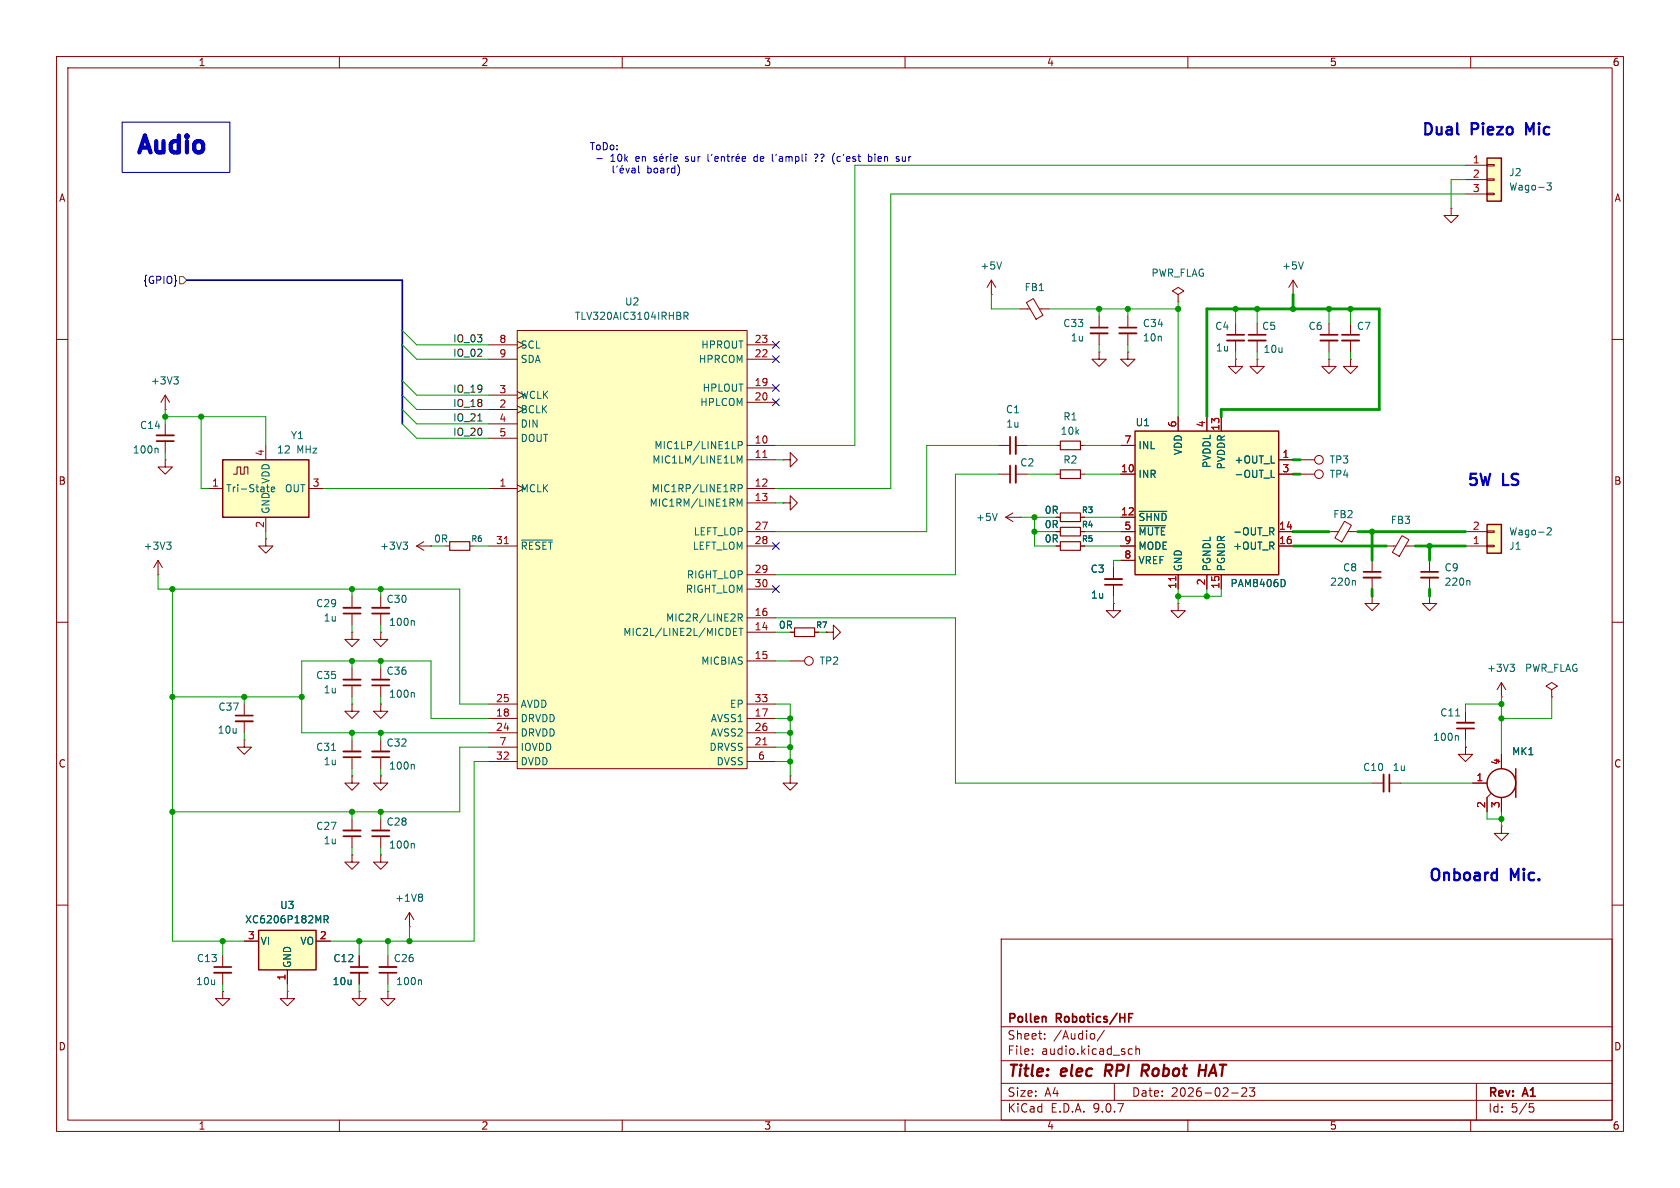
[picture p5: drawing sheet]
<svg xmlns="http://www.w3.org/2000/svg" width="297mm" height="210mm" viewBox="0 0 297 210" stroke-linecap="round" stroke-linejoin="round" font-family="sans-serif">
<g fill="none" stroke="#840000" stroke-width=".18">
<path d="M10 10h277v190h-277zM12 12h273v186h-273zM60 10v2M110 10v2M160 10v2M210 10v2M260 10v2M256.5 36.8v1.3h1.3l-1.3 1.3-1.2-1.3h1.2M256.5 36.8h.1M238.8 57.2v2M10 60h2M238.8 63.5v1.3h1.2l-1.2 1.2-1.3-1.2h1.3"/>
<path d="M238.8 63.5h.1M238.8 60.2v2M285 60h2M10 110h2M285 110h2M67.3 130.8v2M67.3 133.9v2M10 160h2M177 166h108v32h-108zM285 160h2M60 198v2M110 198v2"/>
<path d="M160 198v2M177 194.5h108M177 191.5h108M177 187.5h108M177 181.5h108M182.5 186.3v.1M182.5 185.5v.1M184.7 183.6v.1M184.7 182.8v.1M193.5 182.8v.8M195.2 182.1l-1.2 2M197 191.5v3"/>
<path d="M199.6 186.3h.6M199.6 185.5h.6M200.8 185.5l.2-.1 .4 .1 .1 .9M200.8 184.9v1.5M210 198v2M217.7 193.2h1.2M219.5 192.4l.6-.1 .2 .1 .1 .3-.9 1.1h.9M220.9 192.3h.9l-.5 .6 .4 .1v.7l-.2 .1h-.4l-.2-.1M260 198v2M261 191.5v6.5M270.4 195.1h.7M270.5 195.7h.4l.3 .3-.2 .5-.5 .1"/>
</g>
<path d="M195.6 188.2l-.3 2M202 188.2h.8M202.4 189.3l.5 .9M202.9 189.2l-1 .1M212 189.2h1.1M213.3 188.2l-.3 2" fill="none" stroke="#840000" stroke-width=".4"/>
<path d="M237.2 59.2h3.1M65.8 133.9h3M184.8 179.8l.1 .9M199.6 179.9h.5M199.6 179.2h.7" fill="none" stroke="#840000" stroke-width=".3"/>
<path d="M237.2 60.2h3.1M65.8 132.8h3" fill="none" stroke="#840000" stroke-width=".33"/>
<path d="M73.1 135.1l.1 .2v.7" fill="none" stroke="#006464" stroke-width=".18"/>
<path d="M262.9 27.9h2.5v7.7h-2.5z" fill="#ffffc2"/>
<path d="M262.9 27.9h2.5v7.7h-2.5z" fill="none" stroke="#840000" stroke-width=".25"/>
<g fill="none" stroke="#840000" stroke-width=".18">
<path d="M259.1 29.2h3.8M259.1 31.8h3.8M259.1 34.3h3.8M262.9 29.1h1.3v.2h-1.3zM262.9 31.6h1.3v.3h-1.3zM262.9 34.2h1.3v.2h-1.3zM194.3 55.9v2M194.3 58.9v2.1M199.4 55.9v2M199.4 58.9v2.1M228.6 52.1h.1M228.6 49.5l-.8 1.3"/>
<path d="M228.6 49.5l.8 1.3M228.6 49.5v2.6M176.5 78.7h2.1M179.6 78.7h2M186.7 78.7h.8M191 78.7h.8M194.3 62.2v1.3h1.3l-1.3 1.3-1.3-1.3h1.3M194.3 62.2h.1M199.4 62.2v1.3h1.3l-1.3 1.3-1.3-1.3h1.3M199.4 62.2h.1M186.7 83.8h.8M186.7 91.4h.8"/>
<path d="M186.7 94h.8M186.7 96.5h.8M191 83.8h.8M191 91.4h.8M191 94h.8M191 96.5h.8M196.8 106.7v1.3h1.3l-1.3 1.2-1.2-1.2h1.2M196.8 106.7h.1M196.8 100.3v2.1M196.8 103.4v2M208.3 106.7v1.3h1.2l-1.2 1.2-1.3-1.2h1.3M208.3 106.7h.1"/>
<path d="M67.3 137.2v1.2h1.3l-1.3 1.3-1.3-1.3h1.3M67.3 137.2h.1M62.2 151.1v1.3h1.3l-1.3 1.3-1.2-1.3h1.2M62.2 151.1h.1M62.2 144.8v2M62.2 147.8v2.1M67.3 151.1v1.3h1.3l-1.3 1.3-1.3-1.3h1.3M67.3 151.1h.1M67.3 144.8v2M67.3 147.8v2.1M39.4 175.3v1.2h1.2l-1.2 1.3-1.3-1.3h1.3M39.4 175.3h.1"/>
<path d="M39.4 168.9v2M39.4 172v2M50.8 175.3v1.2h1.3l-1.3 1.3-1.3-1.3h1.3M50.8 175.3h.1"/>
</g>
<path d="M273.5 32.3h.7l-.4 .5 .4 .1v.6l-.2 .1-.5-.1M230.4 46.3l-.4 1.3M73.1 149.1l.1 .2v.6" fill="none" stroke="#006464" stroke-width=".18"/>
<path d="M192.8 57.9h3M197.9 57.9h3M178.6 77.2v3.1M195.3 103.4h3.1M60.7 147.8h3.1M65.8 147.8h3M37.8 170.9h3.1" fill="none" stroke="#840000" stroke-width=".3"/>
<path d="M192.8 58.9h3M197.9 58.9h3M179.6 77.2v3.1M195.3 102.4h3.1M60.7 146.8h3.1M65.8 146.8h3M37.8 172h3.1" fill="none" stroke="#840000" stroke-width=".33"/>
<path d="M187.5 78h3.5v1.5h-3.5zM187.5 83.1h3.5v1.5h-3.5zM187.5 90.7h3.5v1.5h-3.5zM187.5 93.2h3.5v1.5h-3.5zM187.5 95.8h3.5v1.5h-3.5z" fill="none" stroke="#840000" stroke-width=".2"/>
<path d="M45.7 164.5h10.2v7h-10.2z" fill="#ffffc2"/>
<path d="M45.7 164.5h10.2v7h-10.2z" fill="none" stroke="#840000" stroke-width=".25"/>
<g fill="none" stroke="#840000" stroke-width=".18">
<path d="M229.9 83.8h2.5M242.6 105.4v1.3h1.2l-1.2 1.3-1.3-1.3h1.3M242.6 105.4h.1M43.2 166.4h2.5M50.8 171.5v2.5M55.9 166.4h2.5M63.5 168.9v2M63.5 172v2"/>
<circle cx="233.2" cy="83.8" r=".76"/>
</g>
<path d="M57.3 162.5h.6l.1-.2v-.3l-.7-.1v1.2M57.6 162.5l.4 .6" fill="none" stroke="#006464" stroke-width=".18"/>
<path d="M62 170.9h3" fill="none" stroke="#840000" stroke-width=".3"/>
<path d="M62 172h3" fill="none" stroke="#840000" stroke-width=".33"/>
<path d="M39.4 81.3h15.2v10.1h-15.2z" fill="#ffffc2"/>
<path d="M39.4 81.3h15.2v10.1h-15.2z" fill="none" stroke="#840000" stroke-width=".25"/>
<g fill="none" stroke="#840000" stroke-width=".18">
<path d="M175.3 52.1h.1M175.3 49.5l-.8 1.3M175.3 49.5l.7 1.3M175.3 49.5v2.6M180.3 54.6h1.8M181.5 53.5l1.2-.7 1.7 2.9-1.2 .7zM183.8 54.6h1.6M208.3 52.1l1-.7-1-.6-1 .6 1 .7v1.2M208.3 53.3h.1M29.2 72.4h.1M29.2 69.9v2.5M29.2 74.9v2.1"/>
<path d="M29.2 78v2M29.2 69.9l-.8 1.2M29.2 69.9l.8 1.2M47 78.7v2.6M29.2 81.3v1.3h1.3l-1.3 1.2-1.3-1.2h1.3M29.2 81.3h.1M36.8 86.4h2.6M41.3 83.8h.6v-1.2h.6v1.2h.7v-1.2h.6v1.2M47 95.3v1.2h1.3l-1.3 1.3-1.3-1.3h1.3M47 95.3h.1M47 91.4v2.6M54.6 86.4h2.5"/>
<path d="M73.7 96.5l1.2 .8M73.7 96.5h2.5M74.9 95.8l-1.2 .7M78.7 96.5h.8M83.1 96.5h.7M234.9 94h1.7M237.7 92.2l1.2 .7-1.7 2.9-1.2-.7zM238.3 94h1.7M242.6 99.1v2M245.1 96.5h1.7M247.9 94.7l1.2 .7-1.7 2.9-1.2-.7zM248.4 96.5h1.8"/>
<path d="M252.7 99.1v2M67.3 105.4v2M67.3 108.5v2M242.6 102.1v2M252.7 105.4v1.3h1.3l-1.3 1.3-1.2-1.3h1.2M252.7 105.4h.1M252.7 102.1v2M62.2 130.8v2M62.2 133.9v2M67.3 124.5v1.2h1.3l-1.3 1.3-1.3-1.3h1.3M67.3 124.5h.1M72.4 163.8h.1"/>
<path d="M72.4 161.3l-.8 1.3M72.4 161.3l.8 1.3M72.4 161.3v2.5"/>
</g>
<g fill="none" stroke="#006464" stroke-width=".18">
<path d="M177.1 46.3l-.4 1.3M27.8 79.2l.2 .2v.7M30.7 66.6h.8l-.4 .5M31.3 67.1l.2 .2v.3l-.2 .3M47.3 85.7v1.1M48 86.2v.6M48.4 86.1l.2 .3-.6 .1M48.5 86.9h-.1M71.3 95.8h.7l-.4 .5M71.8 96.3l.2 .3v.3l-.2 .2M73.1 109.7l.1 .2v.7M239.4 102.6l.2 .2v.7"/>
<path d="M259.7 102.6l.2 .2v.7M58.6 132.7h.7M74.4 158.1l.3 .2-.3 .3 .3 .2v.3l-.3 .2"/>
</g>
<path d="M27.7 78h3M65.8 108.5h3M241 101.1h3.1M251.2 101.1h3.1M60.7 133.9h3.1" fill="none" stroke="#840000" stroke-width=".3"/>
<path d="M27.7 77h3M65.8 107.4h3M241 102.1h3.1M251.2 102.1h3.1M60.7 132.8h3.1" fill="none" stroke="#840000" stroke-width=".33"/>
<path d="M79.5 95.8h3.6v1.5h-3.6z" fill="none" stroke="#840000" stroke-width=".2"/>
<path d="M262.9 92.7h2.5v5.1h-2.5z" fill="#ffffc2"/>
<path d="M262.9 92.7h2.5v5.1h-2.5z" fill="none" stroke="#840000" stroke-width=".25"/>
<g fill="none" stroke="#840000" stroke-width=".18">
<path d="M218.4 57.2v2M222.2 57.2v2M234.9 57.2v2M218.4 63.5v1.3h1.3l-1.3 1.2-1.2-1.2h1.2M218.4 63.5h.1M218.4 60.2v2M222.2 63.5v1.3h1.3l-1.3 1.2-1.2-1.2h1.2M222.2 63.5h.1M222.2 60.2v2M234.9 63.5v1.3h1.3l-1.3 1.2-1.2-1.2h1.2M234.9 63.5h.1M234.9 60.2v2"/>
<path d="M138.4 88.9h1.3v-1.3l1.3 1.3-1.3 1.3v-1.3M138.4 88.9h.1M259.1 96.5h3.8M259.1 94h3.8M262.9 96.4h1.3v.2h-1.3zM262.9 93.9h1.3v.2h-1.3zM62.2 105.4v2M62.2 108.5v2M67.3 111.8v1.2h1.3l-1.3 1.3-1.3-1.3h1.3M67.3 111.8h.1M67.3 118.1v2M139.7 111.8h.8"/>
<path d="M144 111.8h.8M67.3 121.2v2M242.6 138.4h2M245.6 138.4h2M259.1 125.7v2.1M259.1 128.8v2M265.4 123.2h.1M265.4 120.7l-.7 1.2M265.4 120.7l.8 1.2M265.4 120.7v2.5M274.3 121.9l1-.6-1-.6-1 .6 1 .6v1.3M274.3 123.2h.1"/>
</g>
<path d="M273.5 93.4l.5-.1 .2 .4-.7 .9h.7M266.9 117.4h.8l-.4 .5M267.5 117.9l.2 .2v.3l-.2 .3M73.1 122.4l.1 .2v.7M257.3 126.6h.8M257.6 130l.2 .2v.7" fill="none" stroke="#006464" stroke-width=".18"/>
<path d="M216.9 59.2h3.1M220.7 59.2h3.1M233.4 59.2h3.1M60.7 108.5h3.1M65.8 121.2h3M245.6 136.9v3.1M257.6 128.8h3" fill="none" stroke="#840000" stroke-width=".3"/>
<path d="M216.9 60.2h3.1M220.7 60.2h3.1M233.4 60.2h3.1M60.7 107.4h3.1M65.8 120.1h3M244.6 136.9v3.1M257.6 127.8h3" fill="none" stroke="#840000" stroke-width=".33"/>
<path d="M140.5 111h3.5v1.5h-3.5z" fill="none" stroke="#840000" stroke-width=".2"/>
<path d="M91.4 58.4h40.7v77.5h-40.7z" fill="#ffffc2"/>
<g fill="none" stroke="#840000" stroke-width=".18">
<path d="M91.4 58.4h40.7v77.5h-40.7zM86.4 63.5h5M86.4 61h5M86.4 69.9h5M86.4 72.4h5M86.4 74.9h5M86.4 77.5h5M91.4 71.8l1.3 .6-1.3 .6M132.1 63.5h5.1M132.1 61h5.1M132.1 68.6h5.1M132.1 71.1h5.1"/>
<path d="M132.1 78.7h5.1M27.9 99.1l-.7 1.2M27.9 99.1l.8 1.2M27.9 99.1v2.5M86.4 86.4h5M86.4 96.5h5M91.4 85.7l1.3 .7-1.3 .6M132.1 86.4h5.1M132.1 88.9h5.1M132.1 94h5.1M132.1 96.5h5.1M132.1 81.3h5.1"/>
<path d="M138.4 81.3h1.3v-1.3l1.3 1.3-1.3 1.3v-1.3M138.4 81.3h.1M176.5 83.8h2.1M177.8 91.4l1.3 .8M177.8 91.4h2.5M179.1 90.7l-1.3 .7M179.6 83.8h2M180.3 91.4h.1M229.9 81.3h2.5M27.9 101.6h.1M62.2 111.8v1.2h1.3l-1.3 1.3-1.2-1.3h1.2M62.2 111.8h.1"/>
<path d="M62.2 118.1v2M132.1 101.6h5.1M132.1 104.1h5.1M132.1 109.2h5.1M132.1 111.8h5.1M132.1 116.8h5.1M139.7 116.8h2.5M146 111.8h1.3v-1.3l1.3 1.3-1.3 1.2v-1.2M146 111.8h.1M43.2 130.8v1.3h1.2l-1.2 1.3-1.3-1.3h1.3M43.2 130.8h.1M43.2 124.5v2"/>
<path d="M43.2 127.5v2M62.2 137.2v1.2h1.3l-1.3 1.3-1.2-1.3h1.2M62.2 137.2h.1M62.2 124.5v1.2h1.3l-1.3 1.3-1.2-1.3h1.2M62.2 124.5h.1M62.2 121.2v2M86.4 124.5h5M86.4 127h5M86.4 129.5h5M86.4 132.1h5M86.4 134.6h5M132.1 124.5h5.1"/>
<path d="M132.1 127h5.1M132.1 129.5h5.1M132.1 132.1h5.1M132.1 134.6h5.1M139.7 137.2v1.2h1.3l-1.3 1.3-1.3-1.3h1.3M139.7 137.2h.1M259.1 132.1v1.3h1.2l-1.2 1.2-1.3-1.2h1.3M259.1 132.1h.1M260.3 138.4h2.6M265.4 133.4v2.5M263.7 140.2l-.8 .8v2.5M265.4 141v2.5"/>
<path d="M63.5 175.3v1.2h1.3l-1.3 1.3-1.3-1.3h1.3M63.5 175.3h.1M68.6 175.3v1.2h1.2l-1.2 1.3-1.3-1.3h1.3M68.6 175.3h.1M68.6 168.9v2M68.6 172v2"/>
<circle cx="233.2" cy="81.3" r=".76"/>
<circle cx="143" cy="116.8" r=".76"/>
</g>
<g fill="none" stroke="#006464" stroke-width=".18">
<path d="M120.9 55.9l.6-.1 .1-.2v-.3l-.7-.1v1.3M121.2 55.9l.4 .6M130.5 78.7h.6l.1-.2v-.3l-.7-.2v1.3M29.5 95.8h.7l-.4 .5M30 96.3l.2 .3v.3l-.2 .2M92.2 95.5h5.5M130.3 88.2l.4 .9 .5-.9v1.3M130.3 81.9v-1.3l.4 .9 .5-.9v1.3M130.5 86.3h.6l.1-.2v-.3l-.7-.1v1.2M176.3 90.7l-.4 1.3M129.7 111.7h.4M130.3 111.1h-.6v1.2h.6"/>
<path d="M130.5 109.2l.6-.1 .1-.1v-.3l-.7-.2v1.3M130.6 111.1h.8M130.8 109.2l.4 .6M131 111.1v1.2M74.3 173.2l.2 .2v.7"/>
</g>
<path d="M89.1 96.1h.8M134.9 80.9h.7M134.9 131.7h.7" fill="none" stroke="#a90000" stroke-width=".18"/>
<path d="M178.6 82.3v3M41.7 126.5h3M60.7 121.2h3.1M67.1 172h3" fill="none" stroke="#840000" stroke-width=".3"/>
<path d="M179.6 82.3v3M41.7 127.5h3M60.7 120.1h3.1M67.1 170.9h3" fill="none" stroke="#840000" stroke-width=".33"/>
<g fill="none" stroke="#840000" stroke-width=".25">
<path d="M268 135.9v5.1"/>
<circle cx="265.4" cy="138.4" r="2.54"/>
</g>
<path d="M200.7 76.2h25.4v25.4h-25.4z" fill="#ffffc2"/>
<path d="M200.7 76.2h25.4v25.4h-25.4z" fill="none" stroke="#840000" stroke-width=".25"/>
<g fill="none" stroke="#840000" stroke-width=".18">
<path d="M198.1 78.7h2.6M208.3 73.7v2.5M213.4 73.7v2.5M215.9 73.7v2.5M186.7 91.4h.8M186.7 94h.8M186.7 96.5h.8M191 91.4h.8M191 94h.8M191 96.5h.8M198.1 83.8h2.6M198.1 91.4h2.6"/>
<path d="M198.1 94h2.6M198.1 96.5h2.6M198.1 99.1h2.6M226.1 83.8h2.5M226.1 94h2.5M226.1 96.5h2.5M226.1 81.3h2.5M139.7 111.8h.8M144 111.8h.8M146 111.8h.1M196.8 100.3v2.1M196.8 103.4v2"/>
<path d="M208.3 101.6v2.5M213.4 101.6v2.5M215.9 101.6v2.5M259.1 132.1h.1M260.3 138.4h2.6M265.4 133.4v2.5M262.9 141v2.5M265.4 146.1v1.2h1.3l-1.3 1.3-1.2-1.3h1.2M265.4 146.1h.1M265.4 141v2.5M43.2 166.4h2.5M50.8 171.5v2.5"/>
<path d="M55.9 166.4h2.5M63.5 168.9v2M63.5 172v2"/>
</g>
<path d="M201.4 90.4h4.9M201.4 92.9h4.6M224.7 84.4h.6M224.8 94l.4 .6M225 93.3l.2 .2-.1 .3-.1 .2M227 102.5l.2 .5-.2 .6M57.3 162.5h.6l.1-.2v-.3l-.7-.1v1.2M57.6 162.5l.4 .6" fill="none" stroke="#006464" stroke-width=".18"/>
<path d="M207.9 101.9v.7" fill="none" stroke="#a90000" stroke-width=".18"/>
<path d="M31.7 48.9h.7l.6 .6-.6 .7h-.7z" fill="none" stroke="#725600" stroke-width=".18"/>
<path d="M84.5 74.4h.7" fill="none" stroke="#0f0f0f" stroke-width=".18"/>
<path d="M33 49.5h38.1v25.4" fill="none" stroke="#000084" stroke-width=".3"/>
<g fill="none" stroke="#009600" stroke-width=".18">
<path d="M259.1 29.2h-108v49.5h-13.9M259.1 34.3h-101.6v52.1h-20.3M259.1 31.8h-2.6v5M71.1 58.4l2.6 2.6h12.7M175.3 52.1v2.5h5M185.4 54.6h22.9M194.3 54.6v1.3M199.4 54.6v1.3M208.3 53.3v20.4M218.4 54.6v2.6M222.2 54.6v2.6M234.9 54.6v2.6"/>
<path d="M238.8 54.6v2.6M29.2 73.7h17.8v5M29.2 72.4v2.5M35.6 73.7v12.7h1.2M71.1 74.9l2.6 2.6h12.7M71.1 69.9l2.6 2.5h12.7M71.1 72.4l2.6 2.5h12.7M71.1 61l2.6 2.5h12.7M71.1 67.3l2.6 2.6h12.7M176.5 78.7h-12.7v15.3h-26.6M181.6 78.7h5.1M191.8 78.7h6.3"/>
<path d="M194.3 61v1.2M199.4 61v1.2M218.4 62.2v1.3M222.2 62.2v1.3M234.9 62.2v1.3M238.8 62.2v1.3M29.2 80v1.3M47 94v1.3M57.1 86.4h29.3M83.8 96.5h2.6M137.2 88.9h1.2M137.2 81.3h1.2"/>
<path d="M176.5 83.8h-7.6v17.8h-31.7M180.3 91.4h6.4M181.6 83.8h5.1M182.9 91.4v5.1h3.8M182.9 94h3.8M191.8 96.5h6.3M191.8 94h6.3M191.8 83.8h6.3M191.8 91.4h6.3M198.1 99.1h-1.3v1.2M27.9 101.6v2.5h53.4v20.4h5.1M30.5 104.1v62.3h12.7"/>
<path d="M62.2 104.1v1.3M62.2 110.5v1.3M62.2 116.8v1.3M67.3 104.1v1.3M67.3 110.5v1.3M67.3 116.8v1.3M137.2 116.8h2.5M137.2 109.2h31.7v29.2h73.7M144.8 111.8h1.2M196.8 105.4v1.3M208.3 104.1v2.6M213.4 104.1v1.3"/>
<path d="M215.9 104.1v1.3h-7.6M30.5 123.2h22.8M43.2 123.2v1.3M43.2 129.5v1.3M62.2 123.2v1.3M62.2 129.5v1.3M62.2 135.9v1.3M67.3 123.2v1.3M67.3 129.5v1.3M67.3 135.9v1.3M86.4 132.1h-5.1v11.4h-50.8M86.4 127h-10.2v-10.2h-22.9v12.7h33.1"/>
<path d="M86.4 134.6h-2.6v31.8h-25.4M137.2 132.1h2.5M137.2 129.5h2.5M137.2 127h2.5M137.2 134.6h2.5M137.2 124.5h2.5v12.7M247.6 138.4h12.7M259.1 130.8v1.3M265.4 124.5h-6.3v1.2M265.4 123.2v10.2M274.3 123.2v3.8h-8.9M62.2 143.5v1.3"/>
<path d="M62.2 149.9v1.2M67.3 143.5v1.3M67.3 149.9v1.2M262.9 143.5v1.3h2.5M265.4 143.5v2.6M39.4 166.4v2.5M39.4 174v1.3M50.8 174v1.3M63.5 166.4v2.5M63.5 174v1.3M68.6 166.4v2.5M68.6 174v1.3"/>
<path d="M72.4 163.8v2.6"/>
</g>
<path d="M228.6 52.1v2.5M213.4 73.7v-19.1h30.4v17.8h-27.9v1.3M228.6 94h6.3M228.6 83.8h1.3M228.6 81.3h1.3M228.6 96.5h16.5M240 94h19.1M242.6 94v5.1M250.2 96.5h8.9M252.7 96.5v2.6M242.6 104.1v1.3M252.7 104.1v1.3" fill="none" stroke="#009600" stroke-width=".5"/>
<path d="M136.6 60.4l1.2 1.2M136.6 62.9l1.2 1.2M136.6 68l1.2 1.2M136.6 70.5l1.2 1.2M137.8 60.4l-1.2 1.2M137.8 62.9l-1.2 1.2M137.8 68l-1.2 1.2M137.8 70.5l-1.2 1.2M136.6 95.9l1.2 1.2M137.8 95.9l-1.2 1.2M136.6 103.5l1.2 1.2M137.8 103.5l-1.2 1.2" fill="none" stroke="#000084" stroke-width=".18"/>
<g fill="none" stroke="#0000c2" stroke-width=".18">
<path d="M21.6 21.6h19v8.9h-19zM105.5 28h1M108.4 29.3v1.1l.2 .2M109.1 29.3l-.1 .2M109.6 30.1l.6-.1v-.2l-.4-.1-.2 .2 .1 .6h.5M110.7 29.7l.3 .9 .3-.9M111.7 29.8h.5l.1 .8M112.3 30l-.4 .1-.2 .2 .2 .3 .4-.1M112.9 29.3v1.1l.2 .2M114.5 29.3v1.3M114.5 30.5l.1 .1M114.6 29.7l-.1 .1"/>
<path d="M116.1 27.7h-.3l-.2 .2 .1 .1 .4 .2v.3h-.5M116.6 28.1l.6-.1v-.3h-.4l-.2 .2 .1 .6h.5M117.1 27.2l-.2 .2M117.8 27.7v.8M118.1 27.7l-.3 .2M118.6 27.3v.1M118.6 27.7v.8M119.1 28.1l.6-.1v-.3h-.4l-.2 .2 .1 .6h.5M121.2 28.5h.1M121.4 27.7l-.2 .2 .2 .2M125.2 27.3v1l.1 .2M125.9 27.3l-.1 .2"/>
<path d="M126.4 28.1l.6-.1-.1-.3h-.3l-.2 .2v.6h.5M127.5 27.8l.2-.1h.3l.1 .8M127.5 27.7v.8M128.5 27.7h.5M128.7 27.3v1l.3 .2M129.4 27.7v.8M129.8 27.7l-.4 .2M130.1 28.1l.6-.1v-.3h-.4l-.2 .2 .1 .6h.5M130.5 27.2l-.1 .2M131.2 28.1l.6-.1v-.3h-.4l-.2 .2 .1 .6h.5M133.9 27.7h-.4l-.2 .2 .1 .6h.5M137.3 27.3l-.2 .2"/>
<path d="M137.8 27.7h.5v.8M138.3 28h-.4l-.2 .2 .2 .3h.4M139 27.8l.3-.1 .2 .2M139 27.7v.8M139.5 27.9l.2-.2h.3v.8M139.5 27.9v.6M140.6 27.7h.4l.3 .2-.2 .6h-.5M140.6 27.7v1.2M141.8 27.3v1l.2 .2M142.5 27.3v.1M142.5 27.7v.8M144 27.3h.4l.2 .1-.4 .6"/>
<path d="M144.2 28.4v.1M148.4 27.7h-.3l-.1 .2v.5l.4 .1M153.5 27.7h.4l.2 .2-.1 .6h-.5M154.7 27.3v.1M154.7 27.7v.8M159.5 27.7l.1 .8h.4"/>
</g>
<path d="M24.6 26.9l1-3 1 3M31.6 23.9v3M33 23.9l-.1 .2 .1 .1M33 23.9l.2 .2-.2 .1M33 23.9v.3" fill="none" stroke="#0000c2" stroke-width=".75"/>
<g fill="#009600" stroke="#009600" stroke-width=".18">
<circle cx="265.4" cy="144.8" r=".46"/>
<circle cx="265.4" cy="127" r=".46"/>
<circle cx="265.4" cy="124.5" r=".46"/>
<circle cx="182.9" cy="94" r=".46"/>
<circle cx="139.7" cy="134.6" r=".46"/>
<circle cx="139.7" cy="132.1" r=".46"/>
<circle cx="139.7" cy="129.5" r=".46"/>
<circle cx="139.7" cy="127" r=".46"/>
<circle cx="213.4" cy="105.4" r=".46"/>
<circle cx="208.3" cy="105.4" r=".46"/>
<circle cx="238.8" cy="54.6" r=".46"/>
<circle cx="234.9" cy="54.6" r=".46"/>
<circle cx="228.6" cy="54.6" r=".46"/>
<circle cx="252.7" cy="96.5" r=".46"/>
<circle cx="242.6" cy="94" r=".46"/>
<circle cx="208.3" cy="54.6" r=".46"/>
<circle cx="199.4" cy="54.6" r=".46"/>
<circle cx="194.3" cy="54.6" r=".46"/>
<circle cx="222.2" cy="54.6" r=".46"/>
<circle cx="218.4" cy="54.6" r=".46"/>
<circle cx="35.6" cy="73.7" r=".46"/>
<circle cx="29.2" cy="73.7" r=".46"/>
<circle cx="67.3" cy="116.8" r=".46"/>
<circle cx="67.3" cy="143.5" r=".46"/>
<circle cx="67.3" cy="104.1" r=".46"/>
<circle cx="62.2" cy="116.8" r=".46"/>
<circle cx="72.4" cy="166.4" r=".46"/>
<circle cx="68.6" cy="166.4" r=".46"/>
<circle cx="62.2" cy="129.5" r=".46"/>
<circle cx="39.4" cy="166.4" r=".46"/>
<circle cx="67.3" cy="129.5" r=".46"/>
<circle cx="63.5" cy="166.4" r=".46"/>
<circle cx="182.9" cy="91.4" r=".46"/>
<circle cx="30.5" cy="143.5" r=".46"/>
<circle cx="30.5" cy="104.1" r=".46"/>
<circle cx="30.5" cy="123.2" r=".46"/>
<circle cx="53.3" cy="123.2" r=".46"/>
<circle cx="43.2" cy="123.2" r=".46"/>
<circle cx="62.2" cy="104.1" r=".46"/>
<circle cx="62.2" cy="143.5" r=".46"/>
</g>
<text font-size="4.2" fill="#0000c2" x="23.8" y="29.1">Audio</text>
<g font-size="2.8" fill="#0000c2">
<text x="251.1" y="24.5">Dual</text>
<text x="260.1" y="24.5">Piezo</text>
<text x="270.5" y="24.5">Mic</text>
<text x="259.1" y="86.4">5W</text>
<text x="265.7" y="86.4">LS</text>
<text x="252.3" y="156.3">Onboard</text>
<text x="267" y="156.3">Mic.</text>
</g>
<g font-size="2.8" fill="#840000">
<text x="178" y="190.9">Title:</text>
<text x="187.7" y="190.9">elec</text>
<text x="196.2" y="190.9">RPI</text>
<text x="203.4" y="190.9">Robot</text>
<text x="214.3" y="190.9">HAT</text>
</g>
<g font-size="2.1" fill="#840000">
<text x="178" y="184">Sheet:</text>
<text x="178" y="181.2">Pollen</text>
<text x="186.2" y="184">/Audio/</text>
<text x="186.8" y="181.2">Robotics/HF</text>
<text x="178" y="186.7">File:</text>
<text x="184.1" y="186.7">audio.kicad_sch</text>
<text x="178" y="196.9">KiCad</text>
<text x="178" y="194.1">Size:</text>
<text x="184.7" y="194.1">A4</text>
<text x="185.7" y="196.9">E.D.A.</text>
<text x="193.3" y="196.9">9.0.7</text>
<text x="200" y="194.1">Date:</text>
<text x="207" y="194.1">2026-02-23</text>
<text x="263" y="194.3">Rev:</text>
<text x="263" y="196.9">Id:</text>
<text x="267.1" y="196.9">5/5</text>
<text x="269.4" y="194.3">A1</text>
</g>
<g font-size="1.8" fill="#840000">
<text x="35" y="11.9">1</text>
<text x="85" y="11.9">2</text>
<text x="135" y="11.9">3</text>
<text x="185" y="11.9">4</text>
<text x="235" y="11.9">5</text>
<text x="285" y="11.9">6</text>
<text x="10.3" y="35.9">A</text>
<text x="285.3" y="35.9">A</text>
<text x="10.3" y="85.9">B</text>
<text x="285.3" y="85.9">B</text>
<text x="10.3" y="135.9">C</text>
<text x="285.3" y="135.9">C</text>
<text x="10.3" y="185.9">D</text>
<text x="285.3" y="185.9">D</text>
<text x="35" y="199.9">1</text>
<text x="85" y="199.9">2</text>
<text x="135" y="199.9">3</text>
<text x="185" y="199.9">4</text>
<text x="235" y="199.9">5</text>
<text x="285" y="199.9">6</text>
</g>
<g font-size="1.8" fill="#0000c2">
<text x="104.1" y="26.8">ToDo:</text>
<text x="108.1" y="28.8">10k</text>
<text x="112.7" y="28.8">en</text>
<text x="121.8" y="28.8">sur</text>
<text x="134.3" y="28.8">de</text>
<text x="145.5" y="28.8">??</text>
<text x="148.8" y="28.8">(c'est</text>
<text x="155.4" y="28.8">bien</text>
<text x="160.5" y="28.8">sur</text>
<text x="115.1" y="30.9">board)</text>
</g>
<g font-size="1.8" fill="#a90000">
<text x="260.3" y="29">1</text>
<text x="260.3" y="31.5">2</text>
<text x="260.3" y="34">3</text>
<text x="88.2" y="63.2">9</text>
<text x="88.2" y="60.7">8</text>
<text x="133.3" y="60.7">23</text>
<text x="133.3" y="63.2">22</text>
<text x="88.2" y="69.6">3</text>
<text x="133.3" y="68.3">19</text>
<text x="133.3" y="70.9">20</text>
<text x="88.2" y="72.1">2</text>
<text x="88.2" y="74.7">4</text>
<text x="88.2" y="77.2">5</text>
<text x="208" y="75.6" transform="rotate(-90 208 75.6)">6</text>
<text x="213.1" y="75.6" transform="rotate(-90 213.1 75.6)">4</text>
<text x="215.6" y="76.2" transform="rotate(-90 215.6 76.2)">13</text>
<text x="46.7" y="80.7" transform="rotate(-90 46.7 80.7)">4</text>
<text x="133.3" y="78.5">10</text>
<text x="133.3" y="81">11</text>
<text x="198.1" y="83.6">10</text>
<text x="198.7" y="78.5">7</text>
<text x="226.6" y="81">1</text>
<text x="226.6" y="83.6">3</text>
<text x="37.4" y="86.1">1</text>
<text x="55.2" y="86.1">3</text>
<text x="88.2" y="86.1">1</text>
<text x="133.3" y="86.1">12</text>
<text x="133.3" y="88.6">13</text>
<text x="46.7" y="93.4" transform="rotate(-90 46.7 93.4)">2</text>
<text x="133.3" y="93.7">27</text>
<text x="198.1" y="91.2">12</text>
<text x="198.7" y="93.7">5</text>
<text x="226" y="93.7">14</text>
<text x="260.3" y="93.7">2</text>
<text x="87.6" y="96.3">31</text>
<text x="133.3" y="96.3">28</text>
<text x="133.3" y="101.3">29</text>
<text x="198.7" y="96.3">9</text>
<text x="198.7" y="98.8">8</text>
<text x="226" y="96.3">16</text>
<text x="260.3" y="96.3">1</text>
<text x="133.3" y="103.9">30</text>
<text x="208" y="104.2" transform="rotate(-90 208 104.2)">11</text>
<text x="213.1" y="103.6" transform="rotate(-90 213.1 103.6)">2</text>
<text x="215.6" y="104.2" transform="rotate(-90 215.6 104.2)">15</text>
<text x="133.3" y="109">16</text>
<text x="133.3" y="111.5">14</text>
<text x="133.3" y="116.6">15</text>
<text x="87.6" y="124.2">25</text>
<text x="133.3" y="124.2">33</text>
<text x="87.6" y="126.7">18</text>
<text x="87.6" y="129.3">24</text>
<text x="88.2" y="131.8">7</text>
<text x="133.3" y="126.7">17</text>
<text x="133.3" y="129.3">26</text>
<text x="133.3" y="131.8">21</text>
<text x="87.6" y="134.4">32</text>
<text x="133.9" y="134.4">6</text>
<text x="265.2" y="135.3" transform="rotate(-90 265.2 135.3)">4</text>
<text x="260.9" y="138.2">1</text>
<text x="262.6" y="142.9" transform="rotate(-90 262.6 142.9)">2</text>
<text x="265.2" y="142.9" transform="rotate(-90 265.2 142.9)">3</text>
<text x="43.7" y="166.1">3</text>
<text x="56.4" y="166.1">2</text>
<text x="50.5" y="173.4" transform="rotate(-90 50.5 173.4)">1</text>
</g>
<g font-size="1.8" fill="#006464">
<text x="266.7" y="31.3">J2</text>
<text x="266.7" y="33.9">Wago-3</text>
<text x="173.2" y="47.9">+5V</text>
<text x="226.6" y="47.9">+5V</text>
<text x="181" y="51.7">FB1</text>
<text x="203.5" y="49.1">PWR_FLAG</text>
<text x="101.5" y="56.7">TLV320AIC3104IRHBR</text>
<text x="110.4" y="54.2">U2</text>
<text x="187.9" y="58">C33</text>
<text x="201.9" y="58">C34</text>
<text x="214.7" y="58.5">C4</text>
<text x="223" y="58.5">C5</text>
<text x="231.2" y="58.5">C6</text>
<text x="239.8" y="58.5">C7</text>
<text x="91.9" y="64.4">SDA</text>
<text x="91.9" y="61.8">SCL</text>
<text x="123.4" y="64.4">HPRCOM</text>
<text x="123.9" y="61.8">HPROUT</text>
<text x="189.2" y="60.6">1u</text>
<text x="201.9" y="60.6">10n</text>
<text x="214.9" y="62.3">1u</text>
<text x="223.3" y="62.6">10u</text>
<text x="26.6" y="68.2">+3V3</text>
<text x="91.9" y="70.7">WCLK</text>
<text x="123.7" y="72">HPLCOM</text>
<text x="124.1" y="69.4">HPLOUT</text>
<text x="24.6" y="76">C14</text>
<text x="51.3" y="77.8">Y1</text>
<text x="91.9" y="73.3">BCLK</text>
<text x="91.9" y="75.8">DIN</text>
<text x="177.7" y="73.3">C1</text>
<text x="177.8" y="75.8">1u</text>
<text x="187.4" y="77.1">10k</text>
<text x="187.9" y="74.5">R1</text>
<text x="200.7" y="75.5">U1</text>
<text x="23.4" y="80.4">100n</text>
<text x="48.9" y="80.4">12</text>
<text x="52.5" y="80.4">MHz</text>
<text x="91.9" y="78.3">DOUT</text>
<text x="115.2" y="82.1">MIC1LM/LINE1LM</text>
<text x="115.6" y="79.6">MIC1LP/LINE1LP</text>
<text x="180.3" y="82.7">C2</text>
<text x="187.9" y="82.1">R2</text>
<text x="201.2" y="79.6">INL</text>
<text x="209.1" y="80.5" transform="rotate(-90 209.1 80.5)">VDD</text>
<text x="214.2" y="82.8" transform="rotate(-90 214.2 82.8)">PVDDL</text>
<text x="216.8" y="83.1" transform="rotate(-90 216.8 83.1)">PVDDR</text>
<text x="218.2" y="82.1">+OUT_L</text>
<text x="235" y="82.1">TP3</text>
<text x="39.9" y="87.2">Tri-State</text>
<text x="47.9" y="85.6" transform="rotate(-90 47.9 85.6)">VDD</text>
<text x="50.3" y="87.2">OUT</text>
<text x="91.9" y="87.2">MCLK</text>
<text x="114.7" y="89.8">MIC1RM/LINE1RM</text>
<text x="115.1" y="87.2">MIC1RP/LINE1RP</text>
<text x="201.2" y="84.7">INR</text>
<text x="218.2" y="84.7">-OUT_L</text>
<text x="235" y="84.7">TP4</text>
<text x="47.9" y="90.9" transform="rotate(-90 47.9 90.9)">GND</text>
<text x="122.5" y="94.8">LEFT_LOP</text>
<text x="172.4" y="92.3">+5V</text>
<text x="184.6" y="91">0R</text>
<text x="184.6" y="93.6">0R</text>
<text x="201.2" y="92.3">~{SHND}</text>
<text x="201.2" y="94.8">~{MUTE}</text>
<text x="217.9" y="94.8">-OUT_R</text>
<text x="235.6" y="91.8">FB2</text>
<text x="245.8" y="92.8">FB3</text>
<text x="266.7" y="94.8">Wago-2</text>
<text x="25.3" y="97.4">+3V3</text>
<text x="67.1" y="97.4">+3V3</text>
<text x="91.9" y="97.4">~{RESET}</text>
<text x="122.4" y="97.4">LEFT_LOM</text>
<text x="184.6" y="96.1">0R</text>
<text x="192.7" y="101.4">C3</text>
<text x="201.2" y="97.4">MODE</text>
<text x="201.2" y="99.9">VREF</text>
<text x="209.1" y="101.1" transform="rotate(-90 209.1 101.1)">GND</text>
<text x="214.2" y="101.1" transform="rotate(-90 214.2 101.1)">PGNDL</text>
<text x="216.8" y="101.1" transform="rotate(-90 216.8 101.1)">PGNDR</text>
<text x="217.9" y="97.4">+OUT_R</text>
<text x="237.3" y="101.2">C8</text>
<text x="255.3" y="101.2">C9</text>
<text x="266.7" y="97.4">J1</text>
<text x="55.8" y="107.5">C29</text>
<text x="68.2" y="106.8">C30</text>
<text x="121.1" y="105">RIGHT_LOM</text>
<text x="121.3" y="102.5">RIGHT_LOP</text>
<text x="192.8" y="106">1u</text>
<text x="217.4" y="104">PAM8406D</text>
<text x="235" y="103.7">220n</text>
<text x="255.3" y="103.7">220n</text>
<text x="57.1" y="110.1">1u</text>
<text x="68.7" y="110.8">100n</text>
<text x="110.1" y="112.6">MIC2L/LINE2L/MICDET</text>
<text x="117.6" y="110.1">MIC2R/LINE2R</text>
<text x="137.6" y="111.4">0R</text>
<text x="68.2" y="119.5">C36</text>
<text x="123.9" y="117.7">MICBIAS</text>
<text x="144.8" y="117.7">TP2</text>
<text x="262.8" y="119">+3V3</text>
<text x="269.5" y="119">PWR_FLAG</text>
<text x="38.5" y="125.8">C37</text>
<text x="55.8" y="120.2">C35</text>
<text x="57.1" y="122.8">1u</text>
<text x="68.7" y="123.5">100n</text>
<text x="91.9" y="125.3">AVDD</text>
<text x="128.9" y="125.3">EP</text>
<text x="38.4" y="129.9">10u</text>
<text x="91.9" y="127.9">DRVDD</text>
<text x="91.9" y="130.4">DRVDD</text>
<text x="125.6" y="127.9">AVSS1</text>
<text x="125.6" y="130.4">AVSS2</text>
<text x="253.2" y="131.2">100n</text>
<text x="254.5" y="126.8">C11</text>
<text x="55.8" y="132.9">C31</text>
<text x="57.1" y="135.5">1u</text>
<text x="68.2" y="132.2">C32</text>
<text x="68.7" y="136.2">100n</text>
<text x="91.9" y="132.9">IOVDD</text>
<text x="91.9" y="135.5">DVDD</text>
<text x="125.3" y="132.9">DRVSS</text>
<text x="126.6" y="135.5">DVSS</text>
<text x="240.9" y="136.5">C10</text>
<text x="246.1" y="136.5">1u</text>
<text x="267.2" y="133.7">MK1</text>
<text x="55.8" y="146.9">C27</text>
<text x="57.1" y="149.4">1u</text>
<text x="68.2" y="146.2">C28</text>
<text x="68.7" y="150.2">100n</text>
<text x="49.4" y="160.9">U3</text>
<text x="69.7" y="159.6">+1V8</text>
<text x="43.2" y="163.4">XC6206P182MR</text>
<text x="46" y="167.2">VI</text>
<text x="53" y="167.2">VO</text>
<text x="34.7" y="170.3">C13</text>
<text x="51.7" y="171.2" transform="rotate(-90 51.7 171.2)">GND</text>
<text x="58.8" y="170.3">C12</text>
<text x="69.5" y="170.3">C26</text>
<text x="34.6" y="174.3">10u</text>
<text x="58.7" y="174.3">10u</text>
<text x="69.9" y="174.3">100n</text>
</g>
<text font-size="1.8" fill="#000084" x="25.2" y="50.4">{GPIO}</text>
<g font-size="1.8" fill="#0f0f0f">
<text x="80" y="60.6">IO_03</text>
<text x="80" y="63.2">IO_02</text>
<text x="80" y="69.5">IO_19</text>
<text x="80" y="77.1">IO_20</text>
<text x="80" y="74.6">IO_21</text>
<text x="80" y="72">IO_18</text>
</g>
<text font-size="1.8" fill="#009600" x="76.6" y="96.1">0R</text>
<g font-size="1.4" fill="#006464">
<text x="83.2" y="96">R6</text>
<text x="191.2" y="90.9">R3</text>
<text x="191.2" y="93.4">R4</text>
<text x="191.2" y="96">R5</text>
<text x="144.2" y="111.2">R7</text>
</g>
</svg>
